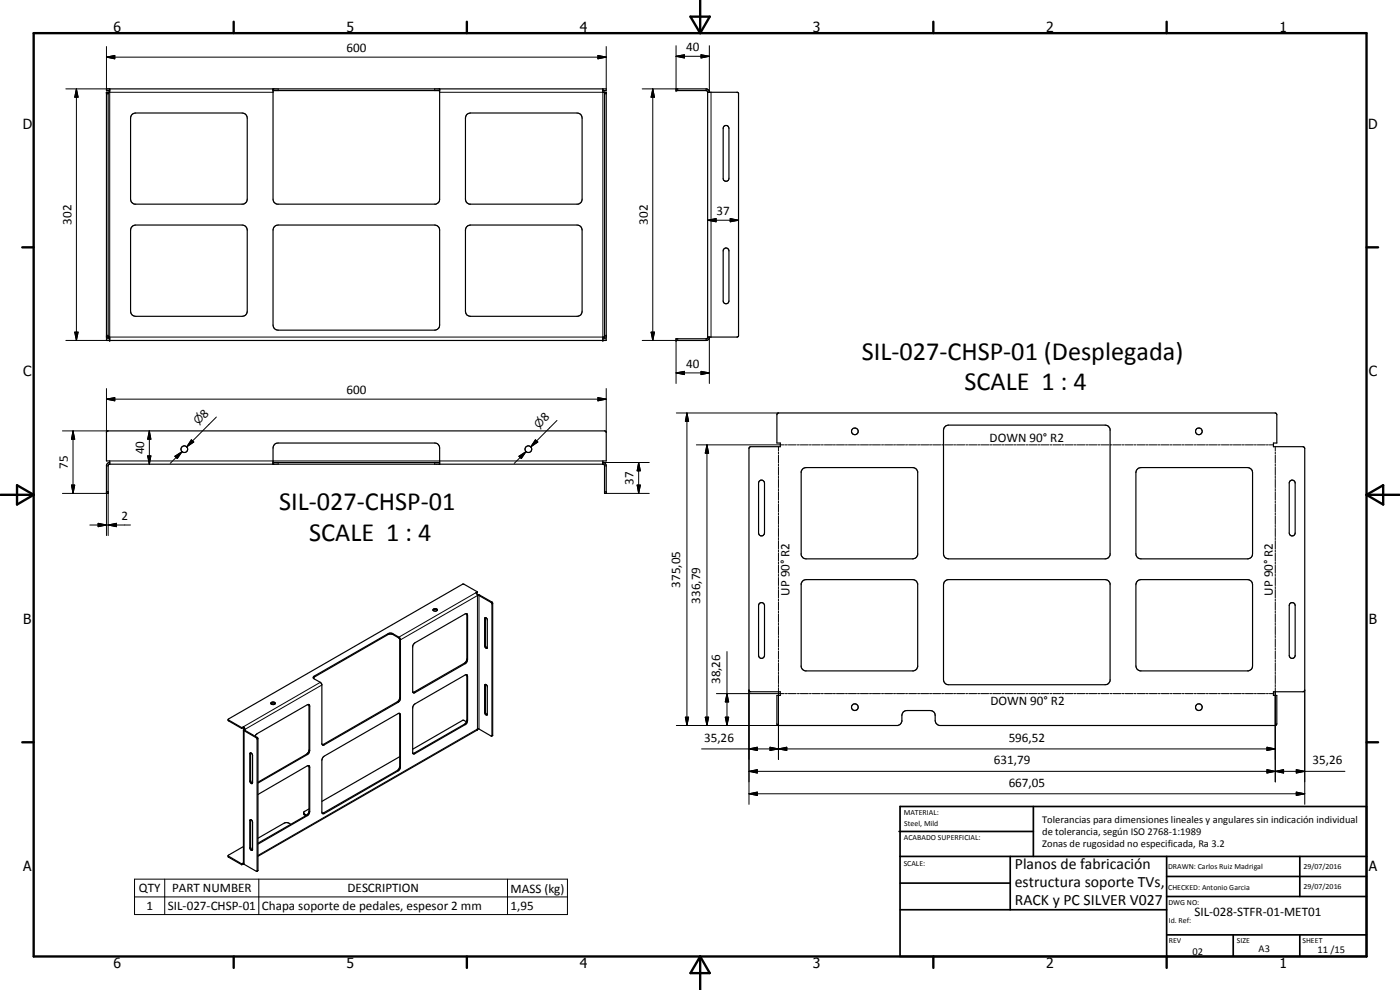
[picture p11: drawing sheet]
<svg xmlns="http://www.w3.org/2000/svg" width="420mm" height="297mm" viewBox="0 0 420 297" stroke-linecap="round" stroke-linejoin="round" font-family="sans-serif">
<g fill="none" stroke="#000" stroke-width=".35">
<path d="M32.5 27.7v73.4M32.9 27.2h-.9v-.5h149.9v.5h-1M32.9 26.7v1h-.9v73.4h.9v1.1M39.7 34.3l1-.4h32a1.52 1.52 0 0 1 1.5 1.5v24.4l-.3 .8-.4 .4-.5 .3h-32.6l-1-.7-.2-.8v-24.4zM81.9 27.2h50M81.9 26.7v33.1l.5 1 .7 .5 47.9-.1a1.49 1.49 0 0 0 .9-1.4v-33.1M140.1 34.3l1.1-.4h32a1.45 1.45 0 0 1 1.5 1.5v24.4l-.4 1-.8 .5h-32.6l-.8-.5-.4-1v-24.4zM180.9 26.7v1h1v73.4h-1v1.1M181.4 27.7v73.4M211.9 26.7v.5M212.4 27.7h8.9l.3 .3v72.8l-.3 .3h-8.9M212.9 27.7l-.1-.5-.7-.5h-9.2v.5h9.1l.4 .3v73.8l-.4 .3h-9.1v.6h9.2l.7-.6 .1-.5"/>
<path d="M217.3 37.9a.87 .87 0 0 1 .9-.2 .87 .87 0 0 1 .6 .8v15a.87 .87 0 0 1-.9 .9 .87 .87 0 0 1-.9-.9v-15zM39.4 68.2l.5-.4 .8-.3h32l.8 .3 .4 .4 .3 .8v24.4a1.52 1.52 0 0 1-1.5 1.5h-32a1.52 1.52 0 0 1-1.5-1.5v-24.4zM82.4 68l1.1-.5h47a1.52 1.52 0 0 1 1.4 1.5v28.5v.6l-.6 .7-.8 .3h-47a1.52 1.52 0 0 1-1.6-1.6v-28.5zM140.1 68l1.1-.5h32a1.52 1.52 0 0 1 1.5 1.5v24.4a1.45 1.45 0 0 1-1.5 1.5h-32a1.45 1.45 0 0 1-1.5-1.5v-24.4zM217.1 74.8a.88 .88 0 0 1 1-.4 .88 .88 0 0 1 .7 .9v15a.87 .87 0 0 1-.9 .9 .87 .87 0 0 1-.9-.9zM32.9 101.6h-.9v.6h149.9v-.6h-1M211.9 101.6v.6M32.9 139.3v-1h-.9v-8.7l.3-.3h149.3l.3 .3v8.7h-1v1M32.9 138.8l-.6 .2-.3 .6v8.4h.5v-8.4l.4-.3M32.9 139.3h148M81.9 139.3v-4.9a1.45 1.45 0 0 1 1.6-1.5h47l.8 .2 .6 .8v5.4M81.9 138.8h50"/>
<path d="M180.9 138.8l.7 .2 .3 .6v8.4h-.5v-8.4l-.5-.3M233.2 124.1l.5-.2 149.3 .1 .2 .4v8.5h-1v1.1h8.9l.5 .5-.2 72.8-.3 .3h-8.9v1.1h1v8.5l-.4 .5h-100.9l-.6-.3-.5-.7-.4-2.8-.7-.6-.5-.1-7.6 .1-.5 .3-.4 .8-.2 2.3-.5 .7-.6 .3h-35.9l-.3-.5v-8.5h1v-1.1h-8.9l-.5-.5v-72.6l.5-.5h8.9v-1.1h-1zM283.8 127.8l.9-.2h47l.8 .2 .7 1v37.7l-.5 .8-1 .4h-47a1.52 1.52 0 0 1-1.5-1.5v-37.1l.2-.9zM227.9 144.3a.91 .91 0 0 1 1-.2 .91 .91 0 0 1 .5 .8v15a.89 .89 0 0 1-.9 .9 .89 .89 0 0 1-.8-.9v-15zM240.9 140.8l1-.5h32l.9 .2 .6 1v25l-.4 .8-1.1 .4h-32l-.8-.3-.7-.9v-25zM341.6 140.5l.8-.2h32a1.52 1.52 0 0 1 1.5 1.5v24.4l-.4 1.1-1.1 .4h-32a1.52 1.52 0 0 1-1.5-1.5v-24.4l.3-.8zM387.2 144.3l.4-.2a.92 .92 0 0 1 1.1 .8v15a.89 .89 0 0 1-.9 .9 .89 .89 0 0 1-.9-.9v-15zM143.2 178.5h.6l4.1 2.4v39.7l-.3 .3M143.3 177.6l-.5 .2 .5 .9h.5l3.6 2.1 .2 .4v39.7M143.3 177.6l-.3 .5M143.3 177.6l-4-2.3h-.5l-70.3 40.5 .1 .5 3.9 2.3M240.9 174.4l1-.5h32l.9 .3 .6 .9v25l-.2 .6-1 .6h-32.6l-.5-.3-.7-.9v-25z"/>
<path d="M283.4 174.6l.4-.4 .9-.3h47l.8 .3 .7 .9-.1 29.4a1.49 1.49 0 0 1-1.4 .9h-47.6l-.7-.6-.2-.8v-28.6zM341.2 174.6l.4-.4 .8-.3h32a1.52 1.52 0 0 1 1.5 1.5v24.4l-.4 1.1-.8 .4h-32.6l-.9-.6-.3-.9v-24.4zM124.4 193l15.2-8.8 .6 .1 .1 13.6-.2 .8-.5 .4-15.5 8.8-.2-.3v-13.7zM130 182.8l.8-.2a.36 .36 0 0 1 .5 .4 .36 .36 0 0 1-.4 .3 .56 .56 0 0 1-.6 .1 .56 .56 0 0 1-.3-.6zM130 183.1l.4-.2 .8 .2M140 184.1l.1 13.6-.2 .7-.5 .6-15.5 8.8M145.5 185.3h.4l.4 .6-.2 8.6-.4-.1-.3-.6zM145.7 185.3v8.5l.6 .6M227.9 181.1l.2-.2a.89 .89 0 0 1 1.3 .8v15a.89 .89 0 0 1-.9 .9 .89 .89 0 0 1-.8-.9v-15zM387.2 181.1a.88 .88 0 0 1 .9-.3 .88 .88 0 0 1 .6 .9v15a.89 .89 0 0 1-.9 .9 .89 .89 0 0 1-.9-.9v-15zM68.5 215.9l4 2.4M72.5 218.3v.3"/>
<path d="M73.1 218.1l-.6 .2M73.1 218.1l.4 .8M73.1 219l4.1 2.7-.1 39.8M73.1 218.3l-.6 .3M73.1 218.1v.2M73.1 219v40.2M73.1 218.3l.2 .4M73.3 218.7l-.2 .3M73.3 218.7l.2 .2M73.4 219.1h.1M73.5 218.9l-.1 .2M73.5 219.1l3.7 2.1 .2 .5v39.5"/>
<path d="M81.3 210.9a.74 .74 0 0 1 1.3 .2 .72 .72 0 0 1-.7 .3 .72 .72 0 0 1-.6-.5zM81.3 211.2l.6-.3 .7 .3M92.6 211.4l.1 13.6-.1 .6-.6 .7-14.6 8.4M94.1 203.1l22.6-13.1h1l2.3 1.5 .2 18.2-.3 .6-22.8 13.3h-.3l-.2-.5v-17.7l-.5-.7-1.8-1zM94.1 203.4l22.6-13.1h1l2.2 1.4 .1 17.6-.2 .7-.4 .5-22.7 12.9M119.8 214l.2 16-.5 .9-22.8 13.1M124.2 211.5l15.4-9 .6 .1 .1 13.6-.2 .8-15.9 9.2-.3-.3v-13.6zM140 216.6l-.7-.4h-.5l-14.9 8.6M140 202.4l.1 13.7-.3 .8-.4 .4-15.5 8.8M145.7 205.4v8.4l.6 .6M145.7 205.4l-.3 .2v8.2l.3 .6h.6M145.7 205.4l.6 .6v8.4"/>
<path d="M75.1 225.9h.1M75.1 225.9h.2M75.3 225.9l-.1 8.3 .6 .8M75.3 225.9l.5 .8v8.1l-.2 .3-.5-.3-.1-.4 .1-8.5M76.6 220.9l.6-.8 15-8.6 .5-.1 .2 .2 .1 13.6-.3 .8-15.3 8.9M77.4 238.4l14.8-8.6 .7 .1 .1 13.6-.3 .8-.5 .4-14.8 8.6M92.6 229.7l.1 13.7-.1 .6-.6 .6M97 227.1l22.5-13h.5l.2 16.2-.4 .8-22.5 13h-.5l-.2-.5v-15.5zM120 227l-23.4 13.5M147.6 220.9l-3.8-2.2h-.5l-.1 .4-65.8 37.8M68.5 256.8l4 2.4M72.5 259.2v.3"/>
<path d="M73.1 259.2l-.6 .3M73.1 258.9l-.6 .3M73.1 259.2h.1M73.1 259.1l4 2.4M73.1 254l-4.6 2.7 .1 .5 3.9 2.3M75.3 245.9l-.1 8.4 .2 .5 .4 .2M75.3 245.9l-.3 .3v8.2a.57 .57 0 0 0 .2 .6 .57 .57 0 0 0 .6 0M75.3 245.9l.5 .8v8.3M87.3 247.3l-.8-.4h-1l-8.1 4.6M91.1 243.9l.9 .7M92 244.6l-14.6 8.4M92.7 242.7l-1.6 1.1a.77 .77 0 0 0 .7 .9"/>
<path d="M77.3 261.3l-.2 .2M77.4 261.2l-.1 .1"/>
<circle cx="55.3" cy="134.8" r="1"/>
<circle cx="158.6" cy="134.8" r="1"/>
<circle cx="256.6" cy="129.4" r="1.01"/>
<circle cx="359.8" cy="129.4" r="1.01"/>
<circle cx="256.6" cy="212.2" r="1"/>
<circle cx="359.8" cy="212.2" r="1"/>
</g>
<g fill="#000">
<circle cx="32" cy="27.7" r=".18"/>
<circle cx="32.5" cy="27.7" r=".18"/>
<circle cx="32.9" cy="26.7" r=".18"/>
<circle cx="81.9" cy="26.7" r=".18"/>
<circle cx="131.9" cy="26.7" r=".18"/>
<circle cx="180.9" cy="26.7" r=".18"/>
<circle cx="181.4" cy="27.7" r=".18"/>
<circle cx="181.9" cy="27.7" r=".18"/>
<circle cx="202.9" cy="26.7" r=".18"/>
<circle cx="202.9" cy="27.2" r=".18"/>
<circle cx="32" cy="101.1" r=".18"/>
<circle cx="32.5" cy="101.1" r=".18"/>
<circle cx="32.9" cy="102.2" r=".18"/>
<circle cx="180.9" cy="102.2" r=".18"/>
<circle cx="181.4" cy="101.1" r=".18"/>
<circle cx="181.9" cy="101.1" r=".18"/>
<circle cx="202.9" cy="101.6" r=".18"/>
<circle cx="202.9" cy="102.2" r=".18"/>
<circle cx="143.3" cy="218.7" r=".18"/>
</g>
<g fill="none" stroke="#000" stroke-width=".3">
<path d="M32 17.1l2.4-.5v1.1zM32 14v13.2M32 17.1h149.9M179.4 16.6l2.5 .5-2.5 .6zM181.9 14v12.7M202.9 16.9l2.5-.5v1zM202.9 13.7v13h-10.2M202.9 16.9h10M210.4 16.4l2.5 .5-2.5 .5zM212.9 13.7v14M19.8 26.7h13.1M22.9 26.7l.5 2.5h-1z"/>
<path d="M22.9 26.7v75.5M32 28.2h.5M81.9 27.7h-49v73.4h148v-73.4h-49M83.5 26.7v.5M130.5 26.7v.5M181.4 28.2h.5M195.9 26.7l.5 2.5h-1zM195.9 26.7v75.5M203.4 26.7v.5M213.4 27.7v73.4M212.4 66.1l2.5-.5v.9zM212.4 66.1h9.2"/>
<path d="M219.1 65.6l2.5 .5-2.5 .4zM22.4 99.7h1l-.5 2.5zM195.4 99.7h1l-.5 2.5zM19.8 102.2h13.1M32 119.8l2.4-.5v1zM32 100.6h.5M32 119.8h149.9M32 116.6v13.2M179.4 119.3l2.5 .5-2.5 .5zM181.4 100.6h.5M181.9 116.6v13.2M202.9 111.9l2.5-.5v1z"/>
<path d="M202.9 102.2v12.9M202.9 111.9h10M203.4 101.6v.6h-10.7M210.4 111.4l2.5 .5-2.5 .5zM212.9 101.1v14M18.7 129.3h13.8M21.9 129.3l.5 2.5h-.9zM21.9 129.3v18.7M32 139.8h.5M32.9 138.3h148M44.3 136.8h1l-.5 2.5zM44.8 129.3l.5 2.5h-1z"/>
<path d="M44.8 129.3v10M52.5 136.9l2.1-1.4-1.4 2.1zM54.6 135.5l-3.5 3.5M57.4 132l.8 .6-2.2 1.5zM57.8 132.3l-1.8 1.8M64.9 125.1l-8.9 9M83.5 138.8v.5M130.5 138.8v.5M155.7 136.9l2.1-1.4-1.3 2.1zM157.8 135.5l-3.5 3.5M160.7 132l.7 .6-2.1 1.5zM161.1 132.3l-1.8 1.8"/>
<path d="M167.2 126.2l-7.9 7.9M180.9 138.8h13.9M181.4 139.8h.5M191.7 138.8l.5 2.5h-1zM191.7 138.8v9.2M203 123.9h30.7M206.2 123.9l.5 2.5h-1zM206.2 123.9v93.8M209 133.5h26.4M212.2 133.5l.5 2.5h-1zM212.2 133.5v84.2M233.6 134v1.3"/>
<path d="M233.6 135.6v.6M233.6 136.5v2.4M233.6 139.2v.7M235.7 133.5h.6M236.6 133.5h2.4M239.3 133.5h.6M240.2 133.5h2.4M242.9 133.5h.6M243.8 133.5h2.4M246.5 133.5h.6M247.4 133.5h2.4M250.1 133.5h.6"/>
<path d="M251 133.5h2.4M253.7 133.5h.6M254.6 133.5h2.4M257.3 133.5h.6M258.2 133.5h2.4M260.9 133.5h.7M261.8 133.5h2.4M264.6 133.5h.6M265.5 133.5h2.4M268.2 133.5h.6M269.1 133.5h2.4M271.8 133.5h.6"/>
<path d="M272.7 133.5h2.4M275.4 133.5h.6M276.3 133.5h2.4M279 133.5h.6M279.9 133.5h2.4M282.6 133.5h.6M283.5 133.5h2.4M286.2 133.5h.6M287.1 133.5h2.4M289.8 133.5h.6M290.7 133.5h2.4M293.4 133.5h.6"/>
<path d="M294.3 133.5h2.4M297 133.5h.6M297.9 133.5h2.4M300.6 133.5h.7M301.6 133.5h2.3M304.2 133.5h.7M305.2 133.5h2.3M307.9 133.5h.6M308.8 133.5h2.4M311.5 133.5h.6M312.4 133.5h2.4M315.1 133.5h.6"/>
<path d="M316 133.5h2.4M318.7 133.5h.6M319.6 133.5h2.4M322.3 133.5h.6M323.2 133.5h2.4M325.9 133.5h.6M326.8 133.5h2.4M329.5 133.5h.6M330.4 133.5h2.4M333.2 133.5h.5M334 133.5h2.5M336.8 133.5h.5"/>
<path d="M337.6 133.5h2.5M340.3 133.5h.6M341.3 133.5h2.4M343.9 133.5h.7M344.9 133.5h2.4M347.6 133.5h.6M348.5 133.5h2.4M351.2 133.5h.6M352.1 133.5h2.4M354.8 133.5h.6M355.7 133.5h2.4M358.4 133.5h.6"/>
<path d="M359.3 133.5h2.4M362 133.5h.6M362.9 133.5h2.4M365.6 133.5h.6M366.6 133.5h2.3M369.2 133.5h.7M370.2 133.5h2.3M372.8 133.5h.7M373.7 133.5h2.5M376.5 133.5h.6M377.3 133.5h2.5M380.1 133.5h.5"/>
<path d="M380.9 133.5h1.3M382.7 134v1.3M382.7 135.6v.6M382.7 136.5v2.4M382.7 139.2v.7M18.7 148h13.3M21.5 145.5h.9l-.5 2.5zM27 157.5h12.1M29.5 157l2.5 .5-2.5 .5zM32.5 157.5l2.5-.5v1zM181.4 147.5h.5M181.9 148h12.9"/>
<path d="M191.2 145.5h1l-.5 2.5zM233.6 140.2v2.4M233.6 142.9v.7M233.6 143.8v2.5M233.6 146.6v.6M233.6 147.5v2.5M233.6 150.3v.6M233.6 151.2v2.5M233.6 154v.6M233.6 154.9v2.5M233.6 157.6v.6M233.6 158.5v2.5"/>
<path d="M382.7 140.2v2.4M382.7 142.9v.7M382.7 143.8v2.5M382.7 146.6v.6M382.7 147.5v2.5M382.7 150.3v.6M382.7 151.2v2.5M382.7 154v.6M382.7 154.9v2.5M382.7 157.6v.6M382.7 158.5v2.5M32 160.7v-13.2h.5v13.2"/>
<path d="M142.8 177.8l-23.1 13.4v.2M144 178.6l-.2 .1v40M233.6 161.3v.6M233.6 162.2v2.5M233.6 165v.6M233.6 165.9v2.5M233.6 168.7v.6M233.6 169.6v2.4M233.6 172.3v.6M233.6 173.3v2.4M233.6 176v.6M233.6 176.9v2.5"/>
<path d="M233.6 179.7v.6M382.7 161.3v.6M382.7 162.2v2.5M382.7 165v.6M382.7 165.9v2.5M382.7 168.7v.6M382.7 169.6v2.4M382.7 172.3v.6M382.7 173.3v2.4M382.7 176v.6M382.7 176.9v2.5M382.7 179.7v.6"/>
<path d="M116.5 190.1v.3M117.9 190.1v.3M120 191.9l.2 .1 23.1-13.3v40l-65.9 38M139.4 199l.2 .1M140.1 184.4l.2 .2M140.1 197.7l.2 .2M145.7 185.5l-.3 .1M145.7 193.6l-.3 .2M147.6 180.6l-.2 .2M147.9 181.1l-.3 .1M218.2 195.5v22.2M233.6 180.6v2.4"/>
<path d="M233.6 183.3v.7M233.6 184.3v2.4M233.6 187v.6M233.6 188v2.4M233.6 190.7v.6M233.6 191.6v2.5M233.6 194.4v.6M233.6 195.3v2.4M233.6 198v.7M233.6 199v2.4M382.7 180.6v2.4M382.7 183.3v.7"/>
<path d="M382.7 184.3v2.4M382.7 187v.6M382.7 188v2.4M382.7 190.7v.6M382.7 191.6v2.5M382.7 194.4v.6M382.7 195.3v2.4M382.7 198v.7M382.7 199v2.4M68.6 216v.3M92.7 211.8l.3 .1M94.3 202.9v.3"/>
<path d="M96.1 204.7l-23 13.4M96.6 205.5l-23.1 13.4-.2 .3v40.1M119.2 210.6l.3 .1M120 214.4l.2 .1M120 209.3l.2 .2M124.3 207.6l.2 .2M139.4 217.3l.2 .1M140.1 216.1l.2 .1M140.1 202.8l.2 .1M145.7 205.5l-.3 .1M145.7 213.7l-.3 .1M203 217.7h30.7"/>
<path d="M205.7 215.2h1l-.5 2.5zM211.7 215.2h1l-.5 2.5zM215 208.1h20.4M217.7 215.2h1l-.5 2.5zM218.2 208.1l.5 2.5h-1zM224.8 207.1v34.2M233.6 201.7v.7M233.6 202.6v2.5M233.6 205.4v.6M233.6 206.3v21.6M235.7 208.1h.6M236.6 208.1h2.4"/>
<path d="M239.3 208.1h.6M240.2 208.1h2.4M242.9 208.1h.6M243.8 208.1h2.4M246.5 208.1h.6M247.4 208.1h2.4M250.1 208.1h.6M251 208.1h2.4M253.7 208.1h.6M254.6 208.1h2.4M257.3 208.1h.6M258.2 208.1h2.4"/>
<path d="M260.9 208.1h.7M261.8 208.1h2.4M264.6 208.1h.6M265.5 208.1h2.4M268.2 208.1h.6M269.1 208.1h2.4M271.8 208.1h.6M272.7 208.1h2.4M275.4 208.1h.6M276.3 208.1h2.4M279 208.1h.6M279.9 208.1h2.4"/>
<path d="M282.6 208.1h.6M283.5 208.1h2.4M286.2 208.1h.6M287.1 208.1h2.4M289.8 208.1h.6M290.7 208.1h2.4M293.4 208.1h.6M294.3 208.1h2.4M297 208.1h.6M297.9 208.1h2.4M300.6 208.1h.7M301.6 208.1h2.3"/>
<path d="M304.2 208.1h.7M305.2 208.1h2.3M307.9 208.1h.6M308.8 208.1h2.4M311.5 208.1h.6M312.4 208.1h2.4M315.1 208.1h.6M316 208.1h2.4M318.7 208.1h.6M319.6 208.1h2.4M322.3 208.1h.6M323.2 208.1h2.4"/>
<path d="M325.9 208.1h.6M326.8 208.1h2.4M329.5 208.1h.6M330.4 208.1h2.4M333.2 208.1h.5M334 208.1h2.5M336.8 208.1h.5M337.6 208.1h2.5M340.3 208.1h.6M341.3 208.1h2.4M343.9 208.1h.7M344.9 208.1h2.4"/>
<path d="M347.6 208.1h.6M348.5 208.1h2.4M351.2 208.1h.6M352.1 208.1h2.4M354.8 208.1h.6M355.7 208.1h2.4M358.4 208.1h.6M359.3 208.1h2.4M362 208.1h.6M362.9 208.1h2.4M365.6 208.1h.6M366.6 208.1h2.3"/>
<path d="M369.2 208.1h.7M370.2 208.1h2.3M372.8 208.1h.7M373.7 208.1h2.5M376.5 208.1h.6M377.3 208.1h2.5M380.1 208.1h.5M380.9 208.1h1.3M382.7 201.7v.7M382.7 202.6v2.5M382.7 205.4v.6M382.7 206.3v28.3"/>
<path d="M391.6 207.1v34.2M75.2 226.1l-.2 .1M75.2 234.2l-.2 .2M77.2 221.2l-.3 .2M77.4 221.7l-.2 .1M92 226.3l.2 .1M92.7 225l.3 .2M92.7 230.1l.3 .1M97.1 223.4l.2 .1M119.2 231.2l.3 .1M120 230l.2 .1M124.3 226l.2 .1"/>
<path d="M147.9 220.6l-.3 .1M210.6 224.7h172.1M224.8 224.7l2.5-.5v1zM224.8 231.4l2.5-.5v1zM224.8 238.2l2.5-.5v1zM224.8 231.4h178.8M224.8 238.2h166.8M231.1 224.2l2.5 .5-2.5 .5zM233.6 224.7l2.5-.5v1zM380.2 230.9l2.5 .5-2.5 .5zM380.2 224.2l2.5 .5-2.5 .5zM380.2 230.9l5 1v-1l-5 1z"/>
<path d="M382.7 231.4l2.5-.5v1zM389 237.7l2.6 .5-2.6 .5zM389 230.9l2.6 .5-2.6 .5zM68.6 256.9v.3M73.1 258.9h.1M75.2 246.1l-.2 .1M75.2 254.3l-.2 .1M91.4 244.3v.2M92 244.6l.2 .1M92.7 243.4l.3 .1M97.1 243.9l.2 .2M40.4 263.8h129.9v10.6h-129.9z"/>
<path d="M40.4 269.1h129.9M49.4 263.8v10.6M77.4 261.2l-.2 .1M77.7 263.8v10.6M152.3 263.8v10.6"/>
</g>
<g fill="none" stroke="#000" stroke-width=".71">
<path d="M10.1 9.9h400v277.1h-400zM70.1 6.5v3.4M140.1 6.5v3.4M207.2 5h5.8l-2.9 4.9zM210.1 0v9.9M280.1 6.5v3.4M350.1 6.5v3.4M6.7 74.2h3.4M410.1 74.2h3.5M.1 148.5h10M5.1 145.6l5 2.9-5 2.9zM410.1 148.5h10"/>
<path d="M410.1 148.5l5-2.9v5.8zM6.7 222.7h3.4M410.1 222.7h3.5M70.1 287v3.4M140.1 287v3.4M210.1 287v10M210.1 287l2.9 5h-5.8zM280.1 287v3.4M350.1 287v3.4"/>
</g>
<g fill="none" stroke="#000" stroke-width=".51">
<path d="M269.8 249.5h40.3M270.1 242h140v45h-140zM270.1 257h140M303.2 257v16M310.1 242v15M350.1 257v30M390.1 257v12M270.1 265h33.1M270.1 273h80M350.1 269h60M350.1 263h60M350.1 280.5h60"/>
<path d="M370.1 280.5v6.5M390.1 280.5v6.5"/>
</g>
<g fill="#000">
<path d="M32 17.1l2.4-.5v1.1zM179.4 16.6l2.5 .5-2.5 .6zM202.9 16.9l2.5-.5v1zM210.4 16.4l2.5 .5-2.5 .5zM22.9 26.7l.5 2.5h-1zM195.9 26.7l.5 2.5h-1zM212.4 66.1l2.5-.5v.9zM219.1 65.6l2.5 .5-2.5 .4zM22.4 99.7h1l-.5 2.5zM195.4 99.7h1l-.5 2.5zM32 119.8l2.4-.5v1zM202.9 111.9l2.5-.5v1z"/>
<path d="M210.4 111.4l2.5 .5-2.5 .5zM21.9 129.3l.5 2.5h-.9zM44.3 136.8h1l-.5 2.5zM44.8 129.3l.5 2.5h-1zM52.5 136.9l2.1-1.4-1.4 2.1zM57.4 132l.8 .6-2.2 1.5zM155.7 136.9l2.1-1.4-1.3 2.1zM160.7 132l.7 .6-2.1 1.5zM179.4 119.3l2.5 .5-2.5 .5zM206.2 123.9l.5 2.5h-1zM212.2 133.5l.5 2.5h-1zM21.5 145.5h.9l-.5 2.5z"/>
<path d="M29.5 157l2.5 .5-2.5 .5zM32.5 157.5l2.5-.5v1zM191.2 145.5h1l-.5 2.5zM191.7 138.8l.5 2.5h-1zM205.7 215.2h1l-.5 2.5zM211.7 215.2h1l-.5 2.5zM217.7 215.2h1l-.5 2.5zM218.2 208.1l.5 2.5h-1zM224.8 224.7l2.5-.5v1zM224.8 231.4l2.5-.5v1zM224.8 238.2l2.5-.5v1zM231.1 224.2l2.5 .5-2.5 .5z"/>
<path d="M233.6 224.7l2.5-.5v1zM380.2 230.9l2.5 .5-2.5 .5zM380.2 224.2l2.5 .5-2.5 .5zM382.7 231.4l2.5-.5v1zM389 237.7l2.6 .5-2.6 .5zM389 230.9l2.6 .5-2.6 .5z"/>
</g>
<g font-size="7.9">
<text x="258.6" y="108.1">SIL-027-CHSP-01 (Desplegada)</text>
<text x="289.4" y="117.1">SCALE 1 : 4</text>
<text x="83.8" y="153.2">SIL-027-CHSP-01</text>
<text x="92.8" y="162.2">SCALE 1 : 4</text>
</g>
<g font-size="4.7">
<text x="304.6" y="260.8">Planos de fabricación</text>
<text x="304.6" y="266.2">estructura soporte TVs,</text>
<text x="304.6" y="271.6">RACK y PC SILVER V027</text>
</g>
<g font-size="4.2">
<text x="34" y="9.6">6</text>
<text x="104" y="9.6">5</text>
<text x="174" y="9.6">4</text>
<text x="244" y="9.6">3</text>
<text x="314" y="9.6">2</text>
<text x="384" y="9.6">1</text>
<text x="6.8" y="38.7">D</text>
<text x="410.6" y="38.7">D</text>
<text x="7" y="112.9">C</text>
<text x="410.8" y="112.9">C</text>
<text x="7" y="187.1">B</text>
<text x="410.8" y="187.1">B</text>
<text x="7" y="261.4">A</text>
<text x="410.8" y="261.4">A</text>
<text x="34" y="290.4">6</text>
<text x="104" y="290.4">5</text>
<text x="174" y="290.4">4</text>
<text x="244" y="290.4">3</text>
<text x="314" y="290.4">2</text>
<text x="384" y="290.4">1</text>
</g>
<g font-size="3.9">
<text x="104" y="15.6">600</text>
<text x="205.9" y="15.4">40</text>
<text x="215" y="64.6">37</text>
<text x="21.4" y="67.4" transform="rotate(-90 21.4 67.4)">302</text>
<text x="194.4" y="67.4" transform="rotate(-90 194.4 67.4)">302</text>
<text x="205.9" y="110.4">40</text>
<text x="104" y="118.2">600</text>
<text x="61.5" y="125.6" transform="rotate(-45 61.5 125.6)">8</text>
<text x="163.7" y="126.7" transform="rotate(-45 163.7 126.7)">8</text>
<text x="43.3" y="136.3" transform="rotate(-90 43.3 136.3)">40</text>
<text x="297" y="132.7">DOWN 90° R2</text>
<text x="20.4" y="140.7" transform="rotate(-90 20.4 140.7)">75</text>
<text x="190.1" y="145.5" transform="rotate(-90 190.1 145.5)">37</text>
<text x="36.4" y="156">2</text>
<text x="204.1" y="176.3" transform="rotate(-90 204.1 176.3)">375,05</text>
<text x="237" y="178.7" transform="rotate(-90 237 178.7)">UP 90° R2</text>
<text x="382" y="178.7" transform="rotate(-90 382 178.7)">UP 90° R2</text>
<text x="210.1" y="181.1" transform="rotate(-90 210.1 181.1)">336,79</text>
<text x="216.1" y="205.2" transform="rotate(-90 216.1 205.2)">38,26</text>
<text x="297.3" y="211.5">DOWN 90° R2</text>
<text x="211.3" y="222.6">35,26</text>
<text x="302.7" y="222.6">596,52</text>
<text x="298.3" y="229.4">631,79</text>
<text x="393.9" y="229.4">35,26</text>
<text x="302.7" y="236.1">667,05</text>
<text x="41.7" y="267.7">QTY</text>
<text x="51.6" y="267.7">PART NUMBER</text>
<text x="104.3" y="267.7">DESCRIPTION</text>
<text x="153.2" y="267.8">MASS (kg)</text>
<text x="43.9" y="273">1</text>
<text x="50.4" y="273">SIL-027-CHSP-01</text>
<text x="78.6" y="273.1">Chapa soporte de pedales, espesor 2 mm</text>
<text x="153.2" y="273">1,95</text>
<text x="358.5" y="275">SIL-028-STFR-01-MET01</text>
</g>
<g font-size="3.3">
<text x="59.5" y="127.6" transform="rotate(-45 59.5 127.6)">⌀</text>
<text x="161.7" y="128.7" transform="rotate(-45 161.7 128.7)">⌀</text>
</g>
<g font-size="3.1">
<text x="312.7" y="246.8">Tolerancias para dimensiones lineales y angulares sin indicación individual</text>
<text x="312.7" y="250.4">de tolerancia, según ISO 2768-1:1989</text>
<text x="312.7" y="254">Zonas de rugosidad no especificada, Ra 3.2</text>
<text x="357.9" y="286.4">02</text>
<text x="377.7" y="285.6">A3</text>
<text x="395.4" y="285.9">11 /15</text>
</g>
<g font-size="2.4">
<text x="271.2" y="244.4">MATERIAL:</text>
<text x="271.3" y="252">ACABADO SUPERFICIAL:</text>
<text x="271.4" y="247.9">Steel, Mild</text>
<text x="271.2" y="259.7">SCALE:</text>
<text x="350.6" y="260.8">DRAWN: Carlos Ruiz Madrigal</text>
<text x="391.2" y="260.6">29/07/2016</text>
<text x="350.6" y="267">CHECKED: Antonio Garcia</text>
<text x="391.2" y="266.7">29/07/2016</text>
<text x="350.6" y="271.4">DWG NO:</text>
<text x="350.8" y="276.9">Id. Ref:</text>
<text x="350.8" y="282.8">REV</text>
<text x="371.2" y="282.9">SIZE</text>
<text x="390.9" y="282.9">SHEET</text>
</g>
</svg>
